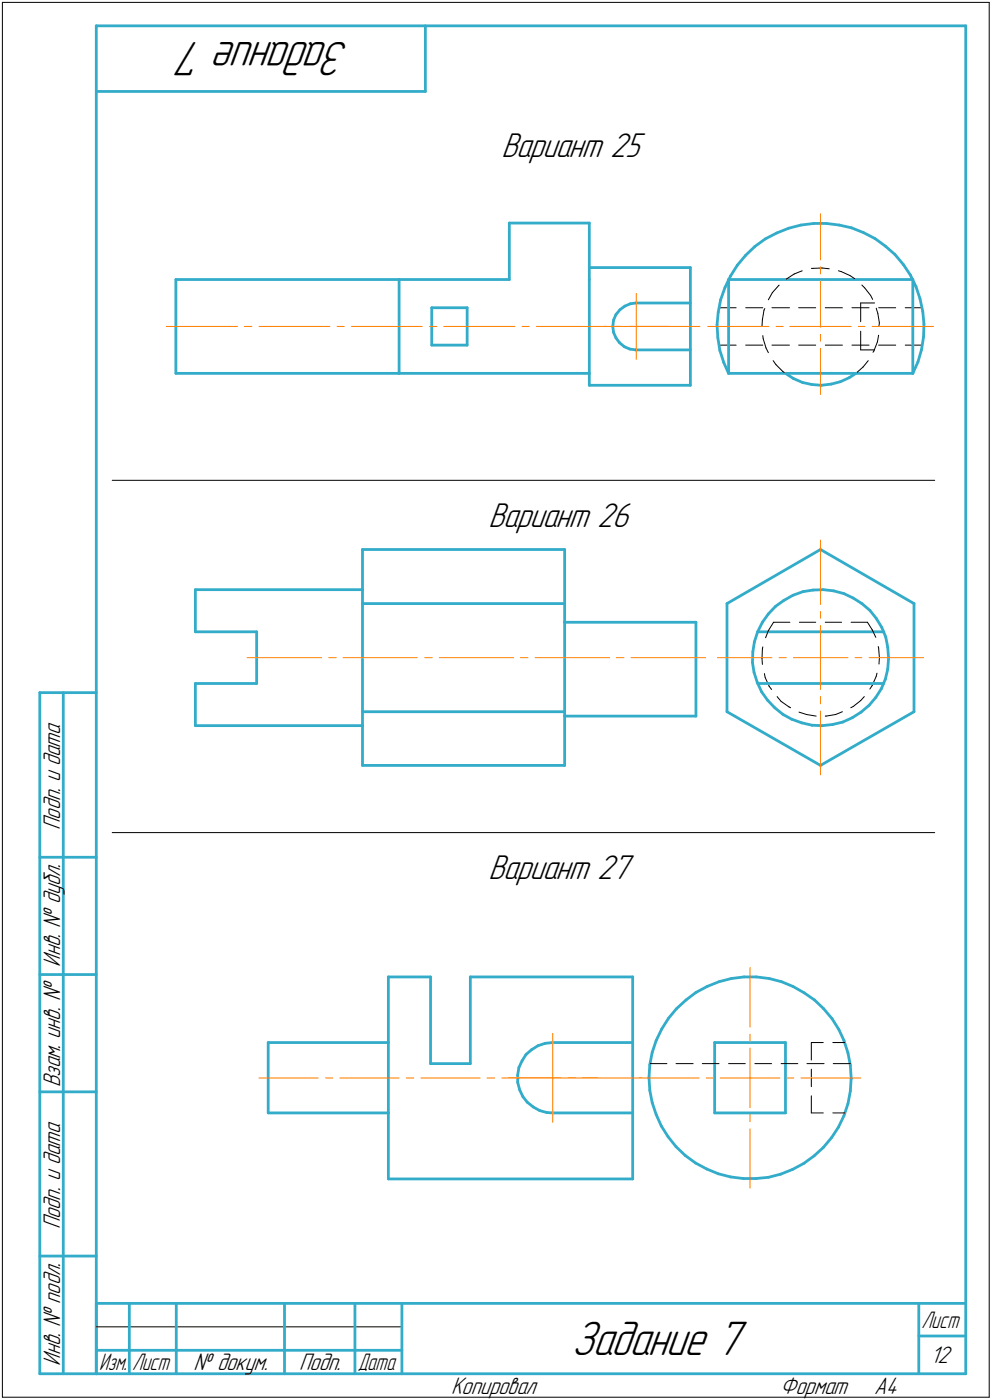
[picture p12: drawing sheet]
<svg xmlns="http://www.w3.org/2000/svg" width="211mm" height="298mm" viewBox="0 0 211 298" stroke-linecap="round" stroke-linejoin="round" font-family="sans-serif">
<g fill="none" stroke="#000" stroke-width=".21">
<path d="M.5 .5v297zM.5 .5h210zM210.5 .5v297zM167.3 59.4l1.7-1.1zM169 58.3l1.7-.6zM172.6 57.1h.3zM172.9 57.1h2zM174.9 57.1l1.5 .1zM178.4 57.7l.6 .1zM179 57.8l1.8 .9zM180.8 58.7l1.1 .7zM153 73.5h3.6z"/>
<path d="M153 65.5h3.6zM158.7 73.5h3.6zM158.7 65.5h3.6zM162.2 68.1l-.1 1.3zM162.3 71.5l.1 .6zM162.4 72.1l.6 2zM162.6 66l-.4 2.1zM162.7 65.7l-.1 .3zM163 74.1l.5 1zM164.3 73.5h3.7zM164.3 65.5h3.7zM164.3 62.3l-.8 1.5z"/>
<path d="M164.5 76.8l.6 .8zM165.1 77.6l1.4 1.5zM165.7 60.8l-1.4 1.5zM165.8 60.7l-.1 .1zM166.5 79.1l.6 .4zM169.9 73.5h3.7zM169.9 65.5h3.7zM175.6 73.5h3.6zM175.6 65.5h3.6zM181.3 73.5h3.6zM181.3 65.5h3.6zM182.1 79.5l1.5-1.4z"/>
<path d="M183.1 64.5h3zM183.1 64.5v4zM183.1 70.5v4zM183.1 74.5h3zM183.4 60.7l.6 .6zM184 61.3l1.3 1.6zM184.7 76.8l-1.1 1.3zM185.3 62.9l.4 .9zM185.9 74.8l-.1 .2zM186.4 65.6l.4 1.1zM186.7 72.8l-.8 2zM186.8 66.7l.3 2z"/>
<path d="M186.9 73.5h3.7zM186.9 65.5h3.7zM186.9 71.4l-.2 1.4zM187.1 68.7l-.1 .6zM192.6 73.5h3.7zM192.6 65.5h3.7zM23.9 102.3h175zM162.2 138.2l-.1 2zM162.3 137.8l-.1 .4zM163.5 134.3l-.6 1.5zM164.6 132.5h3.5zM164.6 132.5l-1.1 1.8z"/>
<path d="M170.1 132.5h3.5zM175.6 132.5h3.5zM181.1 132.5h3.5zM184.6 132.5l1 1.6zM185.6 134.1l.8 1.6zM186.9 137.7v.2zM186.9 137.9l.2 2.1zM162.1 140.2l.1 1.3zM162.6 143.4l.2 .9zM162.8 144.3l.9 1.8zM163.7 146.1l.5 .7zM165.4 148.3l.8 1.1z"/>
<path d="M166.2 149.4l1.7 1.1zM167.9 150.5l.3 .2zM170 151.6l1.6 .5zM171.6 152.1l2.1 .4zM175.6 152.5h.2zM175.8 152.5l2-.4zM177.8 152.1l1.4-.5zM181 150.7l.5-.2zM181.5 150.5l1.6-1.3zM183.9 148.3l-.8 .9zM185.6 146l-.5 .7zM186.4 144l-.8 2z"/>
<path d="M186.6 143.3l-.2 .7zM187.1 140l-.1 1.4zM23.9 177.3h175zM138.3 226.5h3.6zM143.8 226.5h3.7zM149.4 226.5h3.6zM155 226.5h3.6zM160.6 226.5h3.6zM166.2 226.5h3.6zM171.7 226.5h3.6zM172.6 222h2.6zM172.6 237h2.6z"/>
<path d="M172.6 222v3.7zM172.6 227.7v3.7zM172.6 233.3v3.7zM177.2 222h2.5zM177.2 237h2.5zM177.3 226.5h3.6zM.5 297.5h210zM20.5 282.5h65z"/>
</g>
<g fill="none" stroke="#33acca" stroke-width=".59">
<path d="M20.5 5.5v287zM20.5 5.5h185zM20.5 19.5h70zM90.5 5.5v14zM205.5 5.5v287zM37.4 59.5v20zM37.4 59.5h47.5zM84.9 59.5v20zM84.9 59.5h23.5zM108.4 47.5h17zM108.4 47.5v12zM125.4 57h21.5z"/>
<path d="M125.4 47.5v12zM125.4 59.5v20zM146.9 57v25zM155 59.5v20zM155 59.5h39.2zM155.4 58.8l-1.1 2.4zM156.9 56.5l-1.5 2.3zM158.7 54.4l1.9-1.9zM158.7 54.4l-1.8 2.1zM160.6 52.5l2.2-1.6zM162.8 50.9l2.5-1.3zM165.3 49.6l2.5-1z"/>
<path d="M167.8 48.6l2.6-.7zM170.4 47.9l2.7-.3zM173.1 47.6h2.8zM175.9 47.6l2.7 .3zM178.6 47.9l2.6 .6zM181.2 48.5l2.5 1zM183.7 49.5l2.5 1.3zM186.2 50.8l2.2 1.6zM188.4 52.4l2 1.8zM190.4 54.2l1.8 2.1zM192.2 56.3l1.5 2.3zM193.7 58.6l1.2 2.4z"/>
<path d="M194.2 59.5v20zM37.4 79.5h47.5zM84.9 79.5h40.5zM91.9 65.5v8zM91.9 73.5h7.5zM91.9 65.5h7.5zM99.4 65.5v8zM125.4 79.5v2.5zM130.4 69.5l.2 1.3zM130.6 68.2l-.2 1.3zM130.6 70.8l.5 1.2zM131.1 67l-.5 1.2z"/>
<path d="M131.1 72l.7 1zM131.8 73l1 .8zM131.9 66l1-.8zM131.9 66l-.8 1zM132.8 73.8l1.2 .5zM132.9 65.2l1.2-.5zM134 74.3l1.3 .2zM134.1 64.7l1.3-.2zM135.3 74.5h.1M135.4 64.5h11.5zM135.4 74.5h11.5zM152.6 69.2l.1 2.7z"/>
<path d="M152.7 71.9l.5 2.7zM152.8 66.5l-.2 2.7zM153.2 74.6l.8 2.6zM153.3 63.8l-.5 2.7zM154 77.2l1 2.3zM154.3 61.2l-1 2.6zM155 79.5h39.2zM167.1 79.5l1.7 1.1zM194.9 61l.8 2.6zM195.3 77l-1.1 2.5zM195.7 63.6l.6 2.7zM196.1 74.4l-.8 2.6z"/>
<path d="M196.3 66.3l.3 2.7zM196.5 71.7l-.4 2.7zM196.6 69l-.1 2.7zM125.4 82h21.5zM168.8 80.6l2 .8zM170.8 81.4l1.9 .5zM172.7 81.9l2.1 .1zM174.8 82l2.1-.2zM176.9 81.8l1.9-.5zM178.8 81.3l1.9-.9zM180.7 80.4l1.4-.9zM77.1 117h43z"/>
<path d="M77.1 117v8.6zM120.1 117v15.5zM174.6 117l19.9 11.5zM41.6 125.6v8.9zM41.6 134.5h13zM41.6 125.6h35.5zM54.6 134.5v11zM77.1 125.6v28.9zM77.1 128.5h43zM120.1 132.5h28zM120.1 132.5v20zM148.1 132.5v20z"/>
<path d="M154.7 128.5l19.9-11.5zM154.7 128.5v23.1zM160.2 138.8l-.1 2.3zM160.5 136.7l-.3 2.1zM161.2 134.5l-.7 2.2zM161.2 134.5h26.8zM162.2 132.5l-1 2zM163.5 130.7l-1.3 1.8zM165 129.1l1.8-1.3zM165 129.1l-1.5 1.6zM166.8 127.8l1.9-1.1zM168.7 126.7l2.2-.7z"/>
<path d="M170.9 126l2.1-.4zM173 125.6h2.2zM175.2 125.6l2.2 .2zM177.4 125.8l2.2 .6zM179.6 126.4l1.9 .9zM181.5 127.3l1.9 1.2zM183.4 128.5l1.7 1.5zM185.1 130l1.3 1.7zM186.4 131.7l1.2 1.9zM187.6 133.6l.9 2zM188.5 135.6l.4 2.2zM188.9 137.8l.2 2.2z"/>
<path d="M194.5 128.5v23.1zM8.5 147.5v145zM8.5 147.5h12zM13.5 147.5v145zM41.6 145.5h13zM41.6 145.5v9zM41.6 154.5h35.5zM77.1 154.5v8.5zM77.1 151.6h43zM120.1 152.5v10.5zM120.1 152.5h28zM154.7 151.6l19.9 11.4z"/>
<path d="M160.1 141.1l.3 2.1zM160.4 143.2l.7 2.1zM161.1 145.3l1 2zM161.2 145.5h26.8zM162.1 147.3l1.2 1.8zM163.3 149.1l1.5 1.6zM164.8 150.7l1.8 1.4zM166.6 152.1l1.9 1.1zM168.5 153.2l2.1 .7zM170.6 153.9l2.2 .5zM172.8 154.4l2.2 .1zM175 154.5l2.2-.2z"/>
<path d="M177.2 154.3l2.1-.5zM179.3 153.8l2.1-1zM181.4 152.8l1.8-1.2zM183.2 151.6l1.7-1.4zM186.4 148.5l-1.5 1.7zM187.5 146.6l-1.1 1.9zM188.4 144.6l-.9 2zM188.9 142.5l-.5 2.1zM189.1 140.2l-.2 2.3zM189.1 140v.2zM77.1 163h43zM174.6 163l19.9-11.4z"/>
<path d="M8.5 182.5h12zM8.5 207.5h12zM82.6 208h9zM82.6 208v14zM91.6 208v18.5zM100.1 208h34.5zM100.1 208v18.5zM134.6 208v43zM140.8 219.1l-1.2 2.5zM142.2 216.8l-1.4 2.3zM143.9 214.8l2.1-1.9zM143.9 214.8l-1.7 2z"/>
<path d="M146 212.9l2.1-1.6zM148.1 211.3l2.4-1.2zM150.5 210.1l2.5-1.1zM153 209l2.6-.6zM155.6 208.4l2.7-.4zM158.3 208h2.7zM161 208l2.7 .4zM163.7 208.4l2.6 .6zM166.3 209l2.4 1.1zM168.7 210.1l2.4 1.3zM171.1 211.4l2.2 1.5zM173.3 212.9l2 1.9z"/>
<path d="M175.3 214.8l1.7 2.1zM177 216.9l1.5 2.3zM178.5 219.2l1.1 2.4zM8.5 232.5h12zM57.1 222v15zM57.1 237h25.5zM57.1 222h25.5zM82.6 237v14zM82.6 222v15zM91.6 226.5h8.5zM110.2 228.9v1.6zM110.2 230.5l.4 1.6z"/>
<path d="M110.4 227.3l-.2 1.6zM110.6 232.1l.7 1.4zM111.1 225.9l-.7 1.4zM111.3 233.5l.9 1.2zM111.9 224.5l1.2-1zM111.9 224.5l-.8 1.4zM112.2 234.7l1.3 1zM113.1 223.5l1.4-.8zM113.5 235.7l1.3 .8zM114.5 222.7l1.5-.5zM114.8 236.5l1.5 .4zM116 222.2l1.6-.2z"/>
<path d="M116.3 236.9l1.3 .1zM117.6 222h17zM117.6 237h17zM138.1 229.4l.2 2.8zM138.3 226.7l-.2 2.7zM138.3 232.2l.5 2.6zM138.8 224.1l-.5 2.6zM138.8 234.8l.8 2.5zM139.6 221.6l-.8 2.5zM139.6 237.3l1.1 2.5zM140.7 239.8l1.5 2.3zM152.1 222h15z"/>
<path d="M152.1 237h15zM152.1 222v15zM167.1 222v15zM179.6 221.6l.8 2.6zM179.6 237.6l-1.2 2.4zM180.4 224.2l.5 2.6zM180.4 235l-.8 2.6zM180.9 226.8l.2 2.7zM180.9 232.3l-.5 2.7zM181.1 229.7l-.2 2.6zM181.1 229.5v.2zM82.6 251h52z"/>
<path d="M142.2 242.1l1.6 2.1zM143.8 244.2l2 1.8zM145.8 246l2.2 1.6zM148 247.6l2.4 1.3zM150.4 248.9l2.4 1zM152.8 249.9l2.6 .7zM155.4 250.6l2.8 .4zM158.2 251h2.7zM160.9 251l2.6-.3zM163.5 250.7l2.6-.7zM166.1 250l2.6-1zM168.7 249l2.3-1.3z"/>
<path d="M171 247.7l2.2-1.6zM173.2 246.1l2-1.8zM177 242.2l-1.8 2.1zM178.4 240l-1.4 2.2zM8.5 267.5h12zM20.5 277.5h185zM20.5 277.5v15zM27.5 277.5v15zM37.5 277.5v15zM60.5 277.5v15zM75.5 277.5v15zM85.5 277.5v15z"/>
<path d="M195.5 277.5v15zM8.5 292.5h12zM20.5 292.5h185zM20.5 287.5h7zM27.5 287.5h10zM37.5 287.5h23zM60.5 287.5h15zM75.5 287.5h10zM195.5 284.5h10z"/>
</g>
<g fill="none" stroke="#ff8000" stroke-width=".21">
<path d="M174.6 45.6v9.8zM174.6 56.8v1.5zM174.6 59.9v4.9zM35.4 69.5h15.1zM52 69.5h1.6zM55.1 69.5h15.1zM71.7 69.5h1.5zM74.8 69.5h15zM91.4 69.5h1.6zM94.4 69.5h15.2zM111.1 69.5h1.5zM114.1 69.5h15.1z"/>
<path d="M128.4 69.5h7zM130.7 69.5h1.5zM133.8 69.5h15.1zM135.4 69.5v7zM135.4 62.5v7zM135.4 69.5h7zM150.6 69.5h13zM165.1 69.5h1.5zM168.1 69.5h6.5zM174.6 74.2v9.8zM174.6 71.2v1.4zM174.6 64.8v4.9z"/>
<path d="M174.6 69.5h6.5zM182.6 69.5h1.5zM185.6 69.5h13zM174.6 115v13.7zM174.6 130.2v1.5zM174.6 133.2v6.8zM52.6 140h15.8zM69.9 140h1.6zM73 140h15.8zM90.3 140h1.6zM93.5 140h15.8zM110.7 140h1.7z"/>
<path d="M113.9 140h15.8zM131.1 140h1.7zM134.3 140h15.8zM152.7 140h11.6zM165.8 140h1.5zM168.8 140h5.8zM174.6 151.4v13.6zM174.6 148.3v1.6zM174.6 140v6.8zM174.6 140h5.8zM181.9 140h1.5zM184.9 140h11.6z"/>
<path d="M159.6 206v12.7zM55.1 229.5h12.6zM69.3 229.5h1.5zM72.3 229.5h12.6zM86.4 229.5h1.7zM89.6 229.5h12.6zM103.6 229.5h1.6zM106.8 229.5h12.6zM108.1 229.5h9.5zM117.6 229.5v9.5zM117.6 220v9.5zM117.6 229.5h9.5z"/>
<path d="M120.9 229.5h1.6zM124 229.5h12.6zM136.1 229.5h12.7zM150.3 229.5h1.5zM153.2 229.5h6.4zM159.6 237.3v1.5zM159.6 229.5v6.4zM159.6 220.2v1.5zM159.6 223.2v6.3zM159.6 229.5h6.3zM167.5 229.5h1.4zM170.4 229.5h12.7z"/>
<path d="M159.6 240.4v12.6z"/>
</g>
<g fill="#fff" stroke="#fff" stroke-width=".21">
<path d="M106.7 27.9h30.9zM106.7 27.9h30.9zM106.7 28h30.9zM106.7 28.1h30.9zM106.7 28.2h30.9zM106.7 28.3h30.9zM106.7 28.4h30.9zM106.7 28.4h30.9zM106.7 28.5h30.9zM106.7 28.6h30.9zM106.7 28.7h30.9zM106.7 28.8h30.9zM106.7 28.9h30.9zM106.7 29h30.9zM106.7 29h30.9zM106.7 29.1h30.9zM106.7 29.2h30.9zM106.7 29.3h30.9zM106.7 29.4h30.9zM106.7 29.5h30.9zM106.7 29.5h30.9zM106.7 29.6h30.9zM106.7 29.7h30.9zM106.7 29.8h30.9zM106.7 29.9h30.9zM106.7 30h30.9zM106.7 30.1h30.9zM106.7 30.1h30.9zM106.7 30.2h30.9zM106.7 30.3h30.9zM106.7 30.4h30.9zM106.7 30.5h30.9zM106.7 30.6h30.9zM106.7 30.6h30.9zM106.7 30.7h30.9zM106.7 30.8h30.9zM106.7 30.9h30.9zM106.7 31h30.9zM106.7 31.1h30.9zM106.7 31.2h30.9zM106.7 31.2h30.9zM106.7 31.3h30.9zM106.7 31.4h30.9zM106.7 31.5h30.9zM106.7 31.6h30.9zM106.7 31.7h30.9zM106.7 31.7h30.9zM106.7 31.8h30.9zM106.7 31.9h30.9zM106.7 32h30.9zM106.7 32.1h30.9zM106.7 32.2h30.9zM106.7 32.3h30.9zM106.7 32.3h30.9zM106.7 32.4h30.9zM106.7 32.5h30.9zM106.7 32.6h30.9zM106.7 32.7h30.9zM106.7 32.8h30.9zM106.7 32.9h30.9zM106.7 32.9h30.9zM106.7 33h30.9zM106.7 33.1h30.9zM106.7 33.2h30.9zM106.7 33.3h30.9zM106.7 33.4h30.9zM106.7 33.4h30.9zM106.7 33.5h30.9zM106.7 33.6h30.9zM106.7 33.7h30.9zM106.7 33.8h30.9zM106.7 33.9h30.9zM106.7 34h30.9zM106.7 34h30.9zM106.7 34.1h30.9zM106.7 34.2h30.9zM106.7 34.3h30.9zM106.7 34.4h30.9zM106.7 34.5h30.9zM106.7 34.5h30.9zM106.7 34.6h30.9zM106.7 34.7h30.9zM106.7 34.8h30.9zM106.7 34.9h30.9zM106.7 35h30.9z"/>
<path d="M103.9 106.7h31.3zM103.9 106.8h31.3zM103.9 106.8h31.3zM103.9 106.9h31.3zM103.9 107h31.3zM103.9 107.1h31.3zM103.9 107.2h31.3zM103.9 107.3h31.3zM103.9 107.4h31.3zM103.9 107.4h31.3zM103.9 107.5h31.3zM103.9 107.6h31.3zM103.9 107.7h31.3zM103.9 107.8h31.3zM103.9 107.9h31.3zM103.9 107.9h31.3zM103.9 108h31.3zM103.9 108.1h31.3zM103.9 108.2h31.3zM103.9 108.3h31.3zM103.9 108.4h31.3zM103.9 108.5h31.3zM103.9 108.5h31.3zM103.9 108.6h31.3zM103.9 108.7h31.3zM103.9 108.8h31.3zM103.9 108.9h31.3zM103.9 109h31.3zM103.9 109.1h31.3zM103.9 109.1h31.3zM103.9 109.2h31.3zM103.9 109.3h31.3zM103.9 109.4h31.3zM103.9 109.5h31.3zM103.9 109.6h31.3zM103.9 109.6h31.3zM103.9 109.7h31.3zM103.9 109.8h31.3zM103.9 109.9h31.3zM103.9 110h31.3zM103.9 110.1h31.3zM103.9 110.2h31.3zM103.9 110.2h31.3zM103.9 110.3h31.3zM103.9 110.4h31.3zM103.9 110.5h31.3zM103.9 110.6h31.3zM103.9 110.7h31.3zM103.9 110.7h31.3zM103.9 110.8h31.3zM103.9 110.9h31.3zM103.9 111h31.3zM103.9 111.1h31.3zM103.9 111.2h31.3zM103.9 111.3h31.3zM103.9 111.3h31.3zM103.9 111.4h31.3zM103.9 111.5h31.3zM103.9 111.6h31.3zM103.9 111.7h31.3zM103.9 111.8h31.3zM103.9 111.8h31.3zM103.9 111.9h31.3zM103.9 112h31.3zM103.9 112.1h31.3zM103.9 112.2h31.3zM103.9 112.3h31.3zM103.9 112.4h31.3zM103.9 112.4h31.3zM103.9 112.5h31.3zM103.9 112.6h31.3zM103.9 112.7h31.3zM103.9 112.8h31.3zM103.9 112.9h31.3zM103.9 112.9h31.3zM103.9 113h31.3zM103.9 113.1h31.3zM103.9 113.2h31.3zM103.9 113.3h31.3zM103.9 113.4h31.3zM103.9 113.5h31.3zM103.9 113.5h31.3zM103.9 113.6h31.3zM103.9 113.7h31.3z"/>
<path d="M103.9 181.7h31.3zM103.9 181.8h31.3zM103.9 181.9h31.3zM103.9 181.9h31.3zM103.9 182h31.3zM103.9 182.1h31.3zM103.9 182.2h31.3zM103.9 182.3h31.3zM103.9 182.4h31.3zM103.9 182.5h31.3zM103.9 182.5h31.3zM103.9 182.6h31.3zM103.9 182.7h31.3zM103.9 182.8h31.3zM103.9 182.9h31.3zM103.9 183h31.3zM103.9 183h31.3zM103.9 183.1h31.3zM103.9 183.2h31.3zM103.9 183.3h31.3zM103.9 183.4h31.3zM103.9 183.5h31.3zM103.9 183.6h31.3zM103.9 183.6h31.3zM103.9 183.7h31.3zM103.9 183.8h31.3zM103.9 183.9h31.3zM103.9 184h31.3zM103.9 184.1h31.3zM103.9 184.1h31.3zM103.9 184.2h31.3zM103.9 184.3h31.3zM103.9 184.4h31.3zM103.9 184.5h31.3zM103.9 184.6h31.3zM103.9 184.7h31.3zM103.9 184.7h31.3zM103.9 184.8h31.3zM103.9 184.9h31.3zM103.9 185h31.3zM103.9 185.1h31.3zM103.9 185.2h31.3zM103.9 185.3h31.3zM103.9 185.3h31.3zM103.9 185.4h31.3zM103.9 185.5h31.3zM103.9 185.6h31.3zM103.9 185.7h31.3zM103.9 185.8h31.3zM103.9 185.8h31.3zM103.9 185.9h31.3zM103.9 186h31.3zM103.9 186.1h31.3zM103.9 186.2h31.3zM103.9 186.3h31.3zM103.9 186.4h31.3zM103.9 186.4h31.3zM103.9 186.5h31.3zM103.9 186.6h31.3zM103.9 186.7h31.3zM103.9 186.8h31.3zM103.9 186.9h31.3zM103.9 186.9h31.3zM103.9 187h31.3zM103.9 187.1h31.3zM103.9 187.2h31.3zM103.9 187.3h31.3zM103.9 187.4h31.3zM103.9 187.5h31.3zM103.9 187.5h31.3zM103.9 187.6h31.3zM103.9 187.7h31.3zM103.9 187.8h31.3zM103.9 187.9h31.3zM103.9 188h31.3zM103.9 188h31.3zM103.9 188.1h31.3zM103.9 188.2h31.3zM103.9 188.3h31.3zM103.9 188.4h31.3zM103.9 188.5h31.3zM103.9 188.6h31.3zM103.9 188.6h31.3zM103.9 188.7h31.3z"/>
</g>
<g font-size="10.9">
<text x="74.4" y="9" transform="rotate(-180 74.4 9)">Задание 7</text>
<text x="121.6" y="288.5">Задание 7</text>
</g>
<g font-size="7.8">
<text x="106.7" y="33.5">Вариант 25</text>
<text x="103.9" y="112.3">Вариант 26</text>
<text x="103.9" y="187.3">Вариант 27</text>
</g>
<g font-size="5.4">
<text x="12.8" y="176.7" transform="rotate(-90 12.8 176.7)">Подп. и дата</text>
<text x="12.8" y="205.8" transform="rotate(-90 12.8 205.8)">Инв. № дубл.</text>
<text x="12.8" y="231.6" transform="rotate(-90 12.8 231.6)">Взам. инв. №</text>
<text x="12.8" y="261.7" transform="rotate(-90 12.8 261.7)">Подп. и дата</text>
<text x="12.8" y="290.8" transform="rotate(-90 12.8 290.8)">Инв. № подл.</text>
<text x="41.2" y="291.8">№ докум.</text>
<text x="63.6" y="291.8">Подп.</text>
<text x="198" y="290.3">12</text>
<text x="96" y="296.8">Копировал</text>
<text x="166" y="296.8">Формат</text>
<text x="186" y="296.8">A4</text>
</g>
<g font-size="5.3">
<text x="196.1" y="282.8">Лист</text>
<text x="21.1" y="291.8">Изм.</text>
<text x="28.1" y="291.8">Лист</text>
<text x="76.1" y="291.8">Дата</text>
</g>
</svg>
